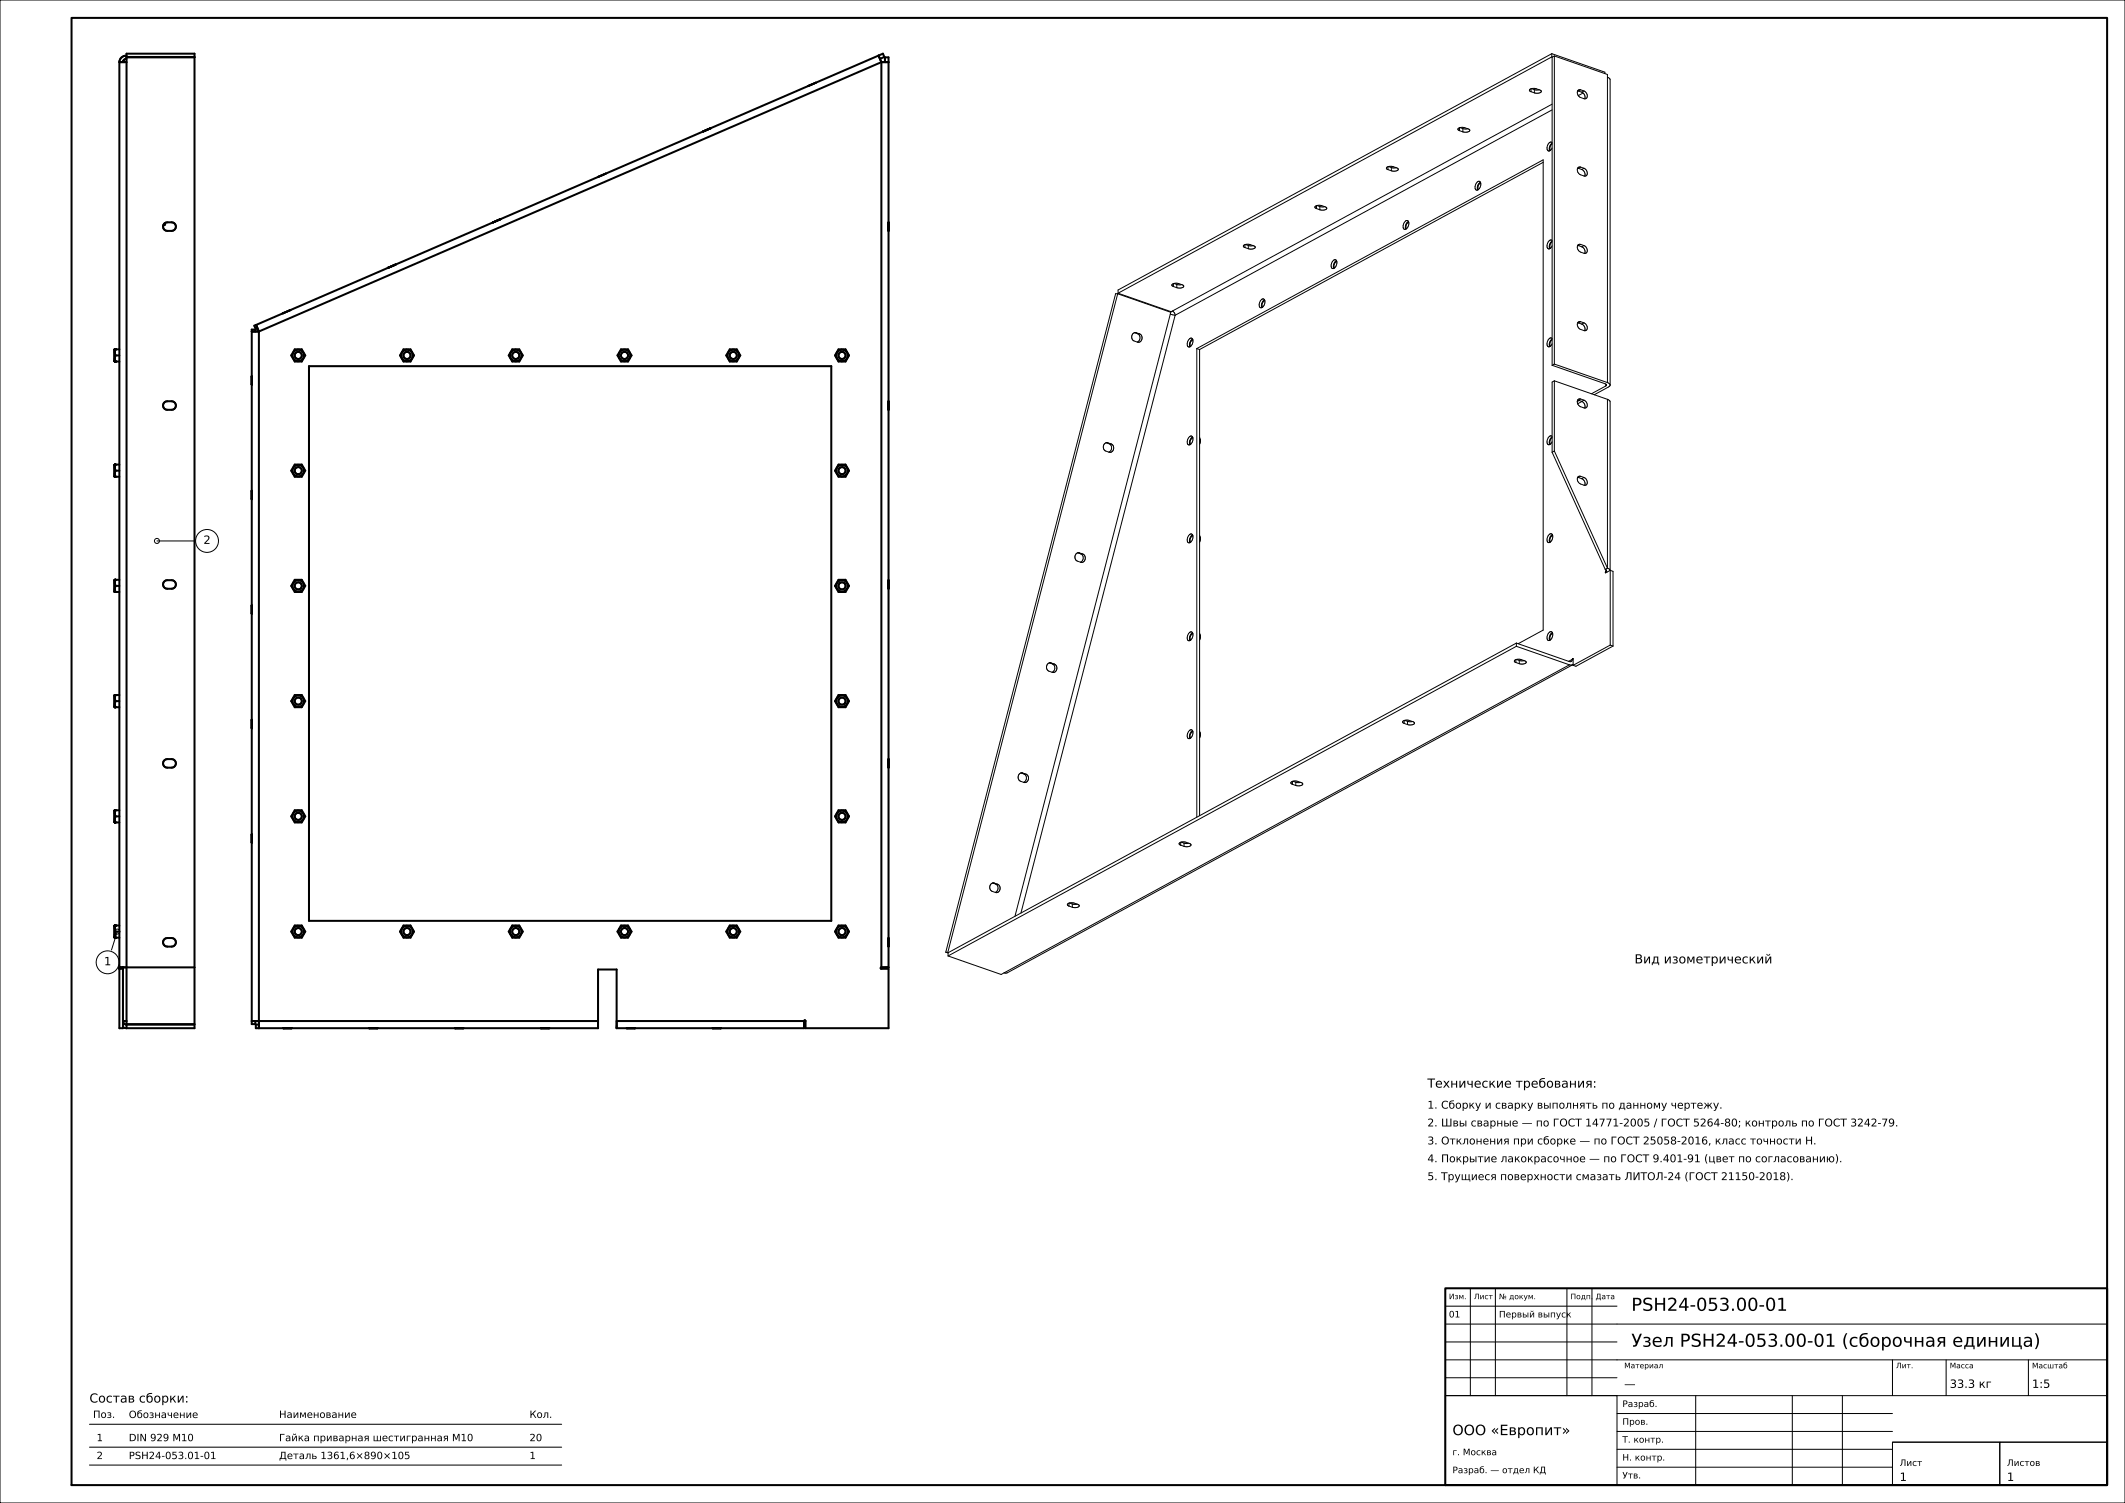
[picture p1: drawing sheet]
<svg xmlns="http://www.w3.org/2000/svg" width="594mm" height="420mm" viewBox="0 0 594 420" stroke-linecap="round" stroke-linejoin="round" font-family="sans-serif">
<g fill="none" stroke="#000" stroke-width=".28">
<path d="M0 0h594v420h-594zM433.8 15l.1 .9M433.8 15l-121.3 66v.9M433.8 15l14.8 5.2v.4M433.9 16v86.1M434.5 15.6l-122 66.3M434.5 15.6v86.1M434.5 15.6l14.8 5.2v86.1M408 36.5l-.4-.3a1.14 1.14 0 0 1 1.6-.6l1.6 .7a1.14 1.14 0 0 1-1.6 .6l-.3-.1M408 36.5l.9 .3M408 35.7v.8M408.1 35.7l.8 .2"/>
<path d="M408.9 35.9l1.4 .1M408.9 35.9v.9M428 25.6l-.5-.3a1.14 1.14 0 0 1 1.7-.6l1.6 .7a1.14 1.14 0 0 1-1.6 .6h-.3M428 25.6l.9 .4M428 24.8v.8M428.1 24.8l.8 .3M428.9 25.1h1.4M428.9 25.1v.9M433.9 39.9l-.2-.2a1.52 1.52 0 0 0-.9 2.5l.4-.1M433.9 30.7l-105.4 57.4M433.9 29.1l-106.2 57.8M441 25.4h.2"/>
<path d="M441.2 25.4l.9 .4M441.8 25.1a.95 .95 0 0 0-1 .7 .95 .95 0 0 0 .5 1.1l1.5 .7a.95 .95 0 0 0 1-.7 .95 .95 0 0 0-.5-1.1l-.5-.4M441.8 25.1l1 .3M441.8 25.1l-.6 .3M442.1 25.8a1.49 1.49 0 0 1 .9 1.8M442.5 26l-1.3 .7M442.8 25.4l-.7 .4M449.3 21.6l.6 .3 .2 .4v85.3M368 58.3l-.4-.3a1.14 1.14 0 0 1 1.6-.6l1.6 .7a1.14 1.14 0 0 1-1.6 .6l-.3-.1M368 58.3l.9 .3M368 57.5v.8M368.1 57.4l.8 .3"/>
<path d="M368.9 57.7l1.4 .1M368.9 57.7v.9M388 47.4l-.4-.3a1.14 1.14 0 0 1 1.6-.6l1.6 .7a1.14 1.14 0 0 1-1.6 .6l-.3-.1M388 47.4l.9 .3M388 46.6v.8M388.1 46.5l.8 .3M388.9 46.8l1.4 .1M388.9 46.8v.9M413.8 50.9a1.77 1.77 0 0 0-.7 2.2M413.8 50.9l-.2-.2a1.52 1.52 0 0 0-.9 2.4h.4M413.8 50.9l.1 .3M413.9 51.2a1.3 1.3 0 0 0-.6 1.8"/>
<path d="M413.9 51.2l-.2 1.2-.6 .7M431.4 45.4l-96.1 52.3M433.9 41.4l-.7 .7M433.9 40a1.8 1.8 0 0 0-.7 2.1M433.9 40.2l-.6 .9 .1 .9M441 47h.2M441.2 47l.9 .4M441.8 46.7a.95 .95 0 0 0-1 .7 .95 .95 0 0 0 .5 1.1l1.5 .7a.95 .95 0 0 0 1-.7 .95 .95 0 0 0-.5-1.1l-.5-.4M441.8 46.7l1 .3M441.8 46.7l-.6 .3M442.1 47.4a1.49 1.49 0 0 1 .9 1.8M442.8 47l-.7 .4"/>
<path d="M328 79.3v.8M328.1 79.2l.8 .3M328.9 79.5h1.4M328.9 79.5v.9M348 69.2l-.4-.3a1.14 1.14 0 0 1 1.6-.6l1.7 .7a1.14 1.14 0 0 1-1.7 .6l-.3-.1M348 69.2l.9 .3M348 68.4v.8M348.1 68.3l.8 .3M348.9 68.6h1.4M348.9 68.6v.9M372.7 72.8a.59 .59 0 0 1 .8-.2 .59 .59 0 0 1 .2 .8 1.35 1.35 0 0 1-1.4 1.6l-.2-.5a2.08 2.08 0 0 1 .6-1.7zM373.6 72.9a1.77 1.77 0 0 0-.8 2.1"/>
<path d="M373.7 73.1a1.3 1.3 0 0 0-.7 1.8M393.7 61.9a1.77 1.77 0 0 0-.7 2.2M393.7 61.9l-.3-.3a1.52 1.52 0 0 0-.8 2.5 1.53 1.53 0 0 0 1.2-2M393.7 61.9l.1 .2M393.8 62.1a1.3 1.3 0 0 0-.6 1.8M433.9 67.2l-.2-.1a1.52 1.52 0 0 0-.9 2.4l.6-.1 .5-.7M433.9 67.4a1.8 1.8 0 0 0-.7 2.1M433.9 67.6l-.6 .9 .1 .9M441 68.6h.2M441.2 68.6l.9 .4M441.8 68.3a.95 .95 0 0 0-1 .7 .95 .95 0 0 0 .5 1.1l1.5 .7a.95 .95 0 0 0 1-.7 .95 .95 0 0 0-.5-1.1l-.5-.4M441.8 68.3l1 .3"/>
<path d="M441.8 68.3l-.6 .3M442.1 69a1.49 1.49 0 0 1 .9 1.8M442.8 68.6l-.7 .4M312.4 82.1l-47.5 184M312.4 82.1l14.9 5.2-43.6 168.7M312.4 82.1h-.5l-47.5 184M312.5 81.9l14.9 5.2 .3-.2M317.1 93l.9 .3M317.2 92.9l.4 .1M317.6 93a1.21 1.21 0 0 0-1.2 .9 1.21 1.21 0 0 0 .6 1.4l1 .3a1.21 1.21 0 0 0 1.2-.9 1.21 1.21 0 0 0-.6-1.4M317.6 93l1 .3M318 93.3a1.28 1.28 0 0 1 .7 1.2 1.28 1.28 0 0 1-.8 1.1"/>
<path d="M318 93.3h.6M327.1 87.8l1.4 .3M327.7 86.9l.6 .5 .2 .7M328 80.1l-.4-.3a1.14 1.14 0 0 1 1.6-.6l1.7 .7a1.14 1.14 0 0 1-1.7 .6l-.3-.1M328 80.1l.9 .3M328.5 88.1l-43.1 167M333.4 94.8a1.77 1.77 0 0 0-.8 2.1M333.4 94.8a1.91 1.91 0 0 1-.8 2.1M333.4 94.8l-.3-.3a1.52 1.52 0 0 0-.9 2.5l.4-.1M333.4 95a1.3 1.3 0 0 0-.6 1.8M334.5 97.4l96.9-52.7v131.4l-7 3.8M334.5 97.4v131"/>
<path d="M334.5 97.4l.8 .3M335.3 97.7v130.2M353.5 83.8a1.77 1.77 0 0 0-.8 2.2M353.5 83.8a1.91 1.91 0 0 1-.7 2.2M353.5 83.8l-.3-.3a1.52 1.52 0 0 0-.8 2.5h.4M353.6 84a1.3 1.3 0 0 0-.7 1.8M433.9 96.1l-.7 .7M433.9 94.6l-.2-.2a1.52 1.52 0 0 0-.9 2.5l.4-.1M433.9 94.7a1.8 1.8 0 0 0-.7 2.2M433.9 95l-.6 .8 .1 .9M441 90.2h.2M441.2 90.2l.9 .4"/>
<path d="M441.8 89.9a.95 .95 0 0 0-1 .7 .95 .95 0 0 0 .5 1.1l1.5 .7a.95 .95 0 0 0 1-.7 .95 .95 0 0 0-.5-1.1l-.5-.4M441.8 89.9l1 .3M441.8 89.9l-.6 .3M442.1 90.6a1.49 1.49 0 0 1 .9 1.8M442.8 90.2l-.7 .4M433.9 102.1l14.8 5.2 .4 .3-.2 .3M434.5 101.7l-.6 .4M434.5 101.7l14.8 5.2M434.5 106.4l14.8 5.2M434.5 106.4l-.6 .4v19.6M434.5 106.4v19.6M441 111.8h.2"/>
<path d="M441.2 111.8l.9 .4M441.4 111.9l-.5 .3M441.8 111.5a.95 .95 0 0 0-1 .7 .95 .95 0 0 0 .5 1.1l1.5 .7a.95 .95 0 0 0 1-.7 .95 .95 0 0 0-.5-1.1l-.5-.4M441.8 111.5l1 .3M441.8 111.5l-.6 .3M442.1 112.2a1.49 1.49 0 0 1 .9 1.8M442.2 112.2l-1.2 .6M442.8 111.8l-.7 .4M448.9 107.9l-4 2.1M448.9 107.3v.6M449.3 106.9l.6 .3 .2 .4M449.3 111.6l.6 .3 .2 .4v47.1l-.8-.6"/>
<path d="M449.3 111.6v47.2M450.1 107.6l-.5 .5-4 2.2M309.2 123.7l.8 .3M309.3 123.7h.4M309.3 123.7a1.27 1.27 0 0 0-.9 1.1 1.27 1.27 0 0 0 .7 1.2l.9 .4a1.21 1.21 0 0 0 1.3-.9 1.21 1.21 0 0 0-.7-1.4M309.7 123.7l.9 .4M310 124a1.28 1.28 0 0 1 .7 1.2 1.28 1.28 0 0 1-.8 1.1M310 124l.6 .1M333.4 122.1a1.77 1.77 0 0 0-.8 2.2M333.4 122.1l-.3-.2a1.52 1.52 0 0 0-.9 2.4h.4M333.4 122.1v.3M333.4 122.3a1.3 1.3 0 0 0-.6 1.9"/>
<path d="M333.4 122.4l-.2 1.2-.6 .7M335.3 122.2l.2 .5M335.5 122.7l-.2 1.2M335.5 122.7v.1M335.5 122.8h.1M335.5 122.8l-.2 1.4M433.9 121.9l-.2-.1a1.52 1.52 0 0 0-.9 2.5l.6-.2 .5-.7M433.9 126.4l14.8 32.7M433.9 122.1a1.8 1.8 0 0 0-.7 2.1M433.9 122.3l-.6 .9 .1 .9M434.5 126l14.8 32.8M434.5 126l-.6 .4"/>
<path d="M441 133.4h.2M441.2 133.4l.9 .4M441.8 133.1a.95 .95 0 0 0-1 .7 .95 .95 0 0 0 .5 1.1l1.5 .7a.95 .95 0 0 0 1-.7 .95 .95 0 0 0-.5-1.1l-.5-.4M441.8 133.1l1 .3M441.8 133.1l-.6 .3M442.1 133.8a1.49 1.49 0 0 1 .9 1.8M442.8 133.4l-.7 .4M43.9 151.2h10.4M301.3 154.5l.8 .3M301.3 154.5h.4M301.4 154.5a1.27 1.27 0 0 0-.9 1.1 1.27 1.27 0 0 0 .7 1.2l.9 .3a1.21 1.21 0 0 0 1.3-.9 1.21 1.21 0 0 0-.7-1.4M301.4 154.5h.3"/>
<path d="M301.7 154.5l1 .3M302.1 154.8a1.28 1.28 0 0 1 .7 1.2 1.28 1.28 0 0 1-.8 1.1M302.1 154.8h.6M333.4 149.5a1.77 1.77 0 0 0-.8 2.1M333.4 149.5a1.91 1.91 0 0 1-.8 2.1M333.4 149.5l-.3-.3a1.52 1.52 0 0 0-.9 2.5l.4-.1M333.4 149.7a1.3 1.3 0 0 0-.6 1.8M335.3 149.6l.2 .5M335.5 150.1l-.2 1.2M335.5 150.1v.1M335.5 150.2l-.2 1.3M433.4 151.4l-.2 .2"/>
<path d="M433.9 149.4a1.77 1.77 0 0 0-.7 2.2M433.9 149.4v1.2l-.5 .8M433.9 149.4l-.2-.2a1.52 1.52 0 0 0-.9 2.4h.4M434 149.6a1.3 1.3 0 0 0-.6 1.9M448.7 159.1l.4 .3-.2 .3M448.9 159.2v.5M448.9 159.7l.4 .1M449.3 158.8l-.6 .3M450.1 159.4l-1.3 .7 .1-.4M450.1 159.4v20.9M450.1 159.4l.8 .3v20.8M333.4 176.9a1.77 1.77 0 0 0-.8 2.1"/>
<path d="M333.4 176.9l-.3-.3a1.52 1.52 0 0 0-.9 2.4 1.53 1.53 0 0 0 1.2-1.9M333.4 176.9v.2M333.4 177.1a1.3 1.3 0 0 0-.6 1.8M335.3 176.9l.2 .5M335.5 177.4l-.2 1.3M335.5 177.4v.1M335.5 177.5h.1M335.5 177.5l-.2 1.4M423.9 179.7v.9M423.9 179.7l14.8 5.2 .6-.1 .2-.5M423.9 179.7l-158.9 86.5v.9M433.9 176.8a1.77 1.77 0 0 0-.7 2.1"/>
<path d="M433.9 176.8l-.2-.3a1.52 1.52 0 0 0-.9 2.5l.4-.1M433.9 176.8l.1 .2M434 177a1.3 1.3 0 0 0-.6 1.8M434 177l-.2 1.3-.6 .6M293.3 185.2l.9 .3M293.4 185.2l.4 .1M293.8 185.3a1.21 1.21 0 0 0-1.3 .9 1.21 1.21 0 0 0 .7 1.4l1 .3a1.21 1.21 0 0 0 1.2-.9 1.21 1.21 0 0 0-.7-1.4M293.8 185.3l.9 .3M294.2 185.5a1.28 1.28 0 0 1 .7 1.2 1.28 1.28 0 0 1-.8 1.2M294.2 185.5l.5 .1M423.7 185.1l-.4-.3a1.14 1.14 0 0 1 1.7-.6l1.6 .7a1.14 1.14 0 0 1-1.6 .6h-.3M423.7 185.1l1 .4"/>
<path d="M423.7 184.3v.8M423.9 180.6l14.8 5.2M423.9 180.6l-158.9 86.5M423.9 184.3l.8 .3M424.7 184.6h1.4M424.7 184.6v.9M438.7 185.8l-158 86.1M439.5 184.3l.2-.3v1.9M439.5 184.3l-1 .5M439.5 184.3h.2M439.7 185.7l-1 .1M439.7 185.7l-158.1 86.1-.9 .1"/>
<path d="M439.7 185.7h.1M450.1 180.3l-10.4 5.6M450.1 180.3l.8 .2M450.9 180.5l-10.4 5.7-.8-.3M285.4 216l.8 .3M285.5 216h.4M285.5 216a1.27 1.27 0 0 0-.9 1.1 1.27 1.27 0 0 0 .7 1.2l.9 .3a1.21 1.21 0 0 0 1.3-.9 1.21 1.21 0 0 0-.7-1.4M285.9 216l.9 .3M286.2 216.3a1.28 1.28 0 0 1 .7 1.2 1.28 1.28 0 0 1-.8 1.1M286.2 216.3h.6M333.4 204.2a1.77 1.77 0 0 0-.8 2.2M333.4 204.2a1.91 1.91 0 0 1-.8 2.2"/>
<path d="M333.4 204.2l-.3-.3a1.52 1.52 0 0 0-.9 2.5h.4M333.4 204.4a1.3 1.3 0 0 0-.6 1.8M335.3 204.3l.2 .5M335.5 204.8l-.2 1.2M335.5 204.8v.1M335.5 204.9h.1M335.5 204.9l-.2 1.4M361.3 219.2l-.4-.3a1.14 1.14 0 0 1 1.6-.6l1.6 .7a1.14 1.14 0 0 1-1.6 .6l-.3-.1M361.3 219.2l.9 .3M361.3 218.4v.8M361.4 218.3l.8 .3M362.2 218.6h1.4"/>
<path d="M362.2 218.6v.9M392.5 202.2l-.4-.3a1.14 1.14 0 0 1 1.6-.6l1.7 .7a1.14 1.14 0 0 1-1.7 .6l-.3-.1M392.5 202.2l.9 .3M392.5 201.3v.9M392.6 201.3l.8 .3M393.4 201.6h1.4M393.4 201.6v.9M330 236.2l-.4-.3a1.14 1.14 0 0 1 1.7-.6l1.6 .7a1.14 1.14 0 0 1-1.6 .6l-.3-.1M330 236.2l1 .3M330 235.4v.8M330.2 235.3l.8 .3M331 235.6h1.3"/>
<path d="M331 235.6v.9M277.5 246.8l.8 .2M277.5 246.7l.4 .1M277.9 246.8a1.21 1.21 0 0 0-1.2 .9 1.21 1.21 0 0 0 .6 1.4l1 .3a1.21 1.21 0 0 0 1.2-.9 1.21 1.21 0 0 0-.6-1.4M277.9 246.8l1 .3M278.3 247a1.28 1.28 0 0 1 .7 1.2 1.28 1.28 0 0 1-.8 1.2M278.3 247l.6 .1M298.8 253.2l-.4-.3a1.14 1.14 0 0 1 1.6-.6l1.7 .7a1.14 1.14 0 0 1-1.7 .6l-.3-.1M298.8 253.2l.9 .3M298.8 252.4v.8M298.9 252.3l.8 .3M299.7 252.6l1.4 .1"/>
<path d="M299.7 252.6v.9M32.8 260.3l-1.6 5.2M264.4 266.1l.6 .2M264.4 266.1h.5M264.9 266.1l.2 .1M265 267.1l14.8 5.2 .9-.4M411 360v30M418 360v30M438 360v30M445 360v30M404 380h185M404 375h48"/>
<path d="M404 370h185M404 365h48M529 380v10M544 380v10M567 380v10M25 398h132M404 390h48v25h-48zM404 390h185M404 385h48M452 400h77M452 395h77M474 390v25"/>
<path d="M501 390v25M515 390v25M25 404.4h132M25 409.4h132M452 410h77M452 405h77M529 403h30v12h-30zM529 403h60M559 403h30v12h-30z"/>
<circle cx="43.9" cy="151.2" r=".7"/>
<circle cx="57.9" cy="151.2" r="3.2"/>
<circle cx="30.1" cy="268.9" r="3.2"/>
<circle cx="32.8" cy="260.3" r=".7"/>
</g>
<g fill="none" stroke="#000" stroke-width=".56">
<path d="M20 5h569v410h-569zM33.4 17.4v269.9h1v-17M33.4 17.4h2M35.4 15h19v271.2h-19zM35.4 16h19M35.4 15.5a1.92 1.92 0 0 0-2 1.9M35.4 15.9h19M35.4 16.4a.96 .96 0 0 0-1 1M245.6 15.5l-174 75.3M245.6 15.5l1.2-.5 .4 .9-1.2 .5M245.6 15.5l.8 1.9M246.4 17.4h2"/>
<path d="M246.4 17.4v252.9M246.4 17.4l-174 75.2M247.4 17.4v-1.4h1v254.3h-2M228.1 23.1l-2.2 1M46 62.4l.1 .3-.5 .3M46.1 62.4l.7-.3h1.2a1.2 1.2 0 0 1 1.2 1.2 1.2 1.2 0 0 1-1.2 1.2h-1.2a1.2 1.2 0 0 1-1.2-.8 1.2 1.2 0 0 1 .5-1.3zM110.6 73.9l-2.2 1M140 61.2l-2.2 1M32.3 97.6a1.51 1.51 0 0 0 0 1.7M32.3 99.3a1.51 1.51 0 0 0 0 1.7M32.3 99.3h1.1M33.4 97.6l-1.4 .1v3.2l1.4 .1"/>
<path d="M70.4 92.6h2M71.4 92.6v-.5h-1v194.1h1v-.9M71.6 90.8l-.5 .2 .4 .9 .5-.2M71.6 90.8l.8 1.8M72.4 92.6v194.7M81.2 86.6l-2.2 1M82.4 97.6h2l.9 1.7-.9 1.7h-2l-1-1.7zM112.8 97.6h2l.9 1.7-.9 1.7h-2l-1-1.7zM143.2 97.6h2l.9 1.7-.9 1.7h-2l-1-1.7zM173.6 97.6h2l.9 1.7-.9 1.7h-2l-1-1.7zM204 97.6h2l.9 1.7-.9 1.7h-2l-1-1.7zM234.4 97.6h2l.9 1.7-.9 1.7h-2l-1-1.7z"/>
<path d="M45.8 112.6l.6-.4 1.6-.1a1.2 1.2 0 0 1 1.2 1.2 1.2 1.2 0 0 1-1.2 1.2h-1.2a1.2 1.2 0 0 1-1-1.9zM86.4 102.3h146v155h-146zM32.3 129.8a1.51 1.51 0 0 0 0 1.7M32.3 131.5a1.51 1.51 0 0 0 0 1.7M32.3 131.5h1.1M33.4 129.8l-1.4 .1v3.2l1.4 .1M82.4 129.8h2l.9 1.7-.9 1.7h-2l-1-1.7zM234.4 129.8h2l.9 1.7-.9 1.7h-2l-1-1.7zM32.3 162a1.51 1.51 0 0 0 0 1.7M32.3 163.7a1.51 1.51 0 0 0 0 1.7M32.3 163.7h1.1M33.4 162l-1.4 .1v3.2l1.4 .1"/>
<path d="M45.8 162.6l.6-.4 1.6-.1a1.2 1.2 0 0 1 1.2 1.2 1.2 1.2 0 0 1-1.2 1.2h-1.2a1.2 1.2 0 0 1-1-1.9zM82.4 162h2l.9 1.7-.9 1.7h-2l-1-1.7zM234.4 162h2l.9 1.7-.9 1.7h-2l-1-1.7zM32.3 194.2a1.51 1.51 0 0 0 0 1.7M32.3 195.9a1.51 1.51 0 0 0 0 1.7M32.3 195.9h1.1M33.4 194.2l-1.4 .1v3.2l1.4 .1M82.4 194.2h2l.9 1.7-.9 1.7h-2l-1-1.7zM234.4 194.2h2l.9 1.7-.9 1.7h-2l-1-1.7zM46.1 212.4l.7-.3h1.2a1.2 1.2 0 0 1 1.2 1.2 1.2 1.2 0 0 1-1.2 1.2h-1.2a1.2 1.2 0 0 1-1.2-.8 1.2 1.2 0 0 1 .5-1.3zM32.3 226.4a1.51 1.51 0 0 0 0 1.7M32.3 228.1a1.51 1.51 0 0 0 0 1.7"/>
<path d="M32.3 228.1h1.1M33.4 226.4l-1.4 .1v3.2l1.4 .1M82.4 226.4h2l.9 1.7-.9 1.7h-2l-1-1.7zM234.4 226.4h2l.9 1.7-.9 1.7h-2l-1-1.7zM32.3 258.6a1.51 1.51 0 0 0 0 1.7M33.4 258.6l-1.4 .1v3.2l1.4 .1M82.4 258.6h2l.9 1.7-.9 1.7h-2l-1-1.7zM112.8 258.6h2l.9 1.7-.9 1.7h-2l-1-1.7zM143.2 258.6h2l.9 1.7-.9 1.7h-2l-1-1.7zM173.6 258.6h2l.9 1.7-.9 1.7h-2l-1-1.7zM204 258.6h2l.9 1.7-.9 1.7h-2l-1-1.7zM234.4 258.6h2l.9 1.7-.9 1.7h-2l-1-1.7z"/>
<path d="M32.3 260.3a1.51 1.51 0 0 0 0 1.7M32.3 260.3h1.1M33.4 270.3h21M33.4 270.7h1M45.8 262.6l.6-.4 1.6-.1a1.2 1.2 0 0 1 1.2 1.2 1.2 1.2 0 0 1-1.2 1.2h-1.2a1.2 1.2 0 0 1-1-1.9zM246.4 270.3l-.2 .2 .2 .2h2v16.6h-23.2v-2l-.2-.2-.2 .2M34.4 287.1l1 .2M35.4 286.3h19v1h-19M35.4 286.3v1M35.4 285.3h-1l.2 .6 .8 .4M70.4 285.3h96.8M172.4 285.3h52.4"/>
<path d="M224.8 285.3v2h-52.4v-16.4h-5.2v16.4h-95.7v-1h.9M404 360h185v55h-185z"/>
<circle cx="83.4" cy="99.3" r="1"/>
<circle cx="83.4" cy="99.3" r="1.62"/>
<circle cx="113.8" cy="99.3" r="1.62"/>
<circle cx="113.8" cy="99.3" r="1"/>
<circle cx="144.2" cy="99.3" r="1"/>
<circle cx="144.2" cy="99.3" r="1.62"/>
<circle cx="174.6" cy="99.3" r="1.62"/>
<circle cx="174.6" cy="99.3" r="1"/>
<circle cx="205" cy="99.3" r="1"/>
<circle cx="205" cy="99.3" r="1.62"/>
<circle cx="235.4" cy="99.3" r="1"/>
<circle cx="235.4" cy="99.3" r="1.62"/>
<circle cx="83.4" cy="131.5" r="1"/>
<circle cx="83.4" cy="131.5" r="1.62"/>
<circle cx="235.4" cy="131.5" r="1"/>
<circle cx="235.4" cy="131.5" r="1.62"/>
<circle cx="83.4" cy="163.7" r="1.62"/>
<circle cx="83.4" cy="163.7" r="1"/>
<circle cx="235.4" cy="163.7" r="1"/>
<circle cx="235.4" cy="163.7" r="1.62"/>
<circle cx="83.4" cy="195.9" r="1"/>
<circle cx="83.4" cy="195.9" r="1.62"/>
<circle cx="235.4" cy="195.9" r="1"/>
<circle cx="235.4" cy="195.9" r="1.62"/>
<circle cx="83.4" cy="228.1" r="1"/>
<circle cx="83.4" cy="228.1" r="1.62"/>
<circle cx="235.4" cy="228.1" r="1"/>
<circle cx="235.4" cy="228.1" r="1.62"/>
<circle cx="83.4" cy="260.3" r="1.62"/>
<circle cx="83.4" cy="260.3" r="1"/>
<circle cx="113.8" cy="260.3" r="1.62"/>
<circle cx="113.8" cy="260.3" r="1"/>
<circle cx="144.2" cy="260.3" r="1"/>
<circle cx="144.2" cy="260.3" r="1.62"/>
<circle cx="174.6" cy="260.3" r="1.62"/>
<circle cx="174.6" cy="260.3" r="1"/>
<circle cx="205" cy="260.3" r="1"/>
<circle cx="205" cy="260.3" r="1.62"/>
<circle cx="235.4" cy="260.3" r="1.62"/>
<circle cx="235.4" cy="260.3" r="1"/>
</g>
<g font-size="5">
<text x="456" y="366.3">PSH24-053.00-01</text>
<text x="456" y="376.3">Узел PSH24-053.00-01 (сборочная единица)</text>
</g>
<text font-size="4" x="406" y="401">ООО «Европит»</text>
<g font-size="3.5">
<text x="456.9" y="269.2">Вид изометрический</text>
<text x="399" y="303.9">Технические требования:</text>
<text x="25" y="391.9">Состав сборки:</text>
</g>
<g font-size="3.2">
<text x="56.9" y="152">2</text>
<text x="29.1" y="269.7">1</text>
<text x="454" y="387.8">—</text>
<text x="545" y="387.8">33.3 кг</text>
<text x="568" y="387.8">1:5</text>
<text x="531" y="413.8">1</text>
<text x="561" y="413.8">1</text>
</g>
<g font-size="3">
<text x="399" y="309.8">1. Сборку и сварку выполнять по данному чертежу.</text>
<text x="399" y="314.8">2. Швы сварные — по ГОСТ 14771-2005 / ГОСТ 5264-80; контроль по ГОСТ 3242-79.</text>
<text x="399" y="319.8">3. Отклонения при сборке — по ГОСТ 25058-2016, класс точности Н.</text>
<text x="399" y="324.8">4. Покрытие лакокрасочное — по ГОСТ 9.401-91 (цвет по согласованию).</text>
<text x="399" y="329.8">5. Трущиеся поверхности смазать ЛИТОЛ-24 (ГОСТ 21150-2018).</text>
</g>
<g font-size="2.8">
<text x="26" y="396.2">Поз.</text>
<text x="36" y="396.3">Обозначение</text>
<text x="78" y="396.2">Наименование</text>
<text x="148" y="396.2">Кол.</text>
<text x="27" y="402.7">1</text>
<text x="27" y="407.7">2</text>
<text x="36" y="402.7">DIN 929 M10</text>
<text x="36" y="407.7">PSH24-053.01-01</text>
<text x="78" y="402.7">Гайка приварная шестигранная М10</text>
<text x="78" y="407.7">Деталь 1361,6×890×105</text>
<text x="148" y="402.7">20</text>
<text x="148" y="407.7">1</text>
</g>
<g font-size="2.5">
<text x="405" y="368.1">01</text>
<text x="419" y="368.1">Первый выпуск</text>
<text x="453.5" y="393.2">Разраб.</text>
<text x="453.5" y="398.1">Пров.</text>
<text x="406" y="406.6">г. Москва</text>
<text x="453.5" y="403.1">Т. контр.</text>
<text x="406" y="411.7">Разраб. — отдел КД</text>
<text x="453.5" y="408.1">Н. контр.</text>
<text x="453.5" y="413.1">Утв.</text>
<text x="531" y="409.6">Лист</text>
<text x="561" y="409.6">Листов</text>
</g>
<g font-size="2.1">
<text x="405" y="363">Изм.</text>
<text x="412" y="363">Лист</text>
<text x="419" y="363">№ докум.</text>
<text x="439" y="363">Подп.</text>
<text x="446" y="363">Дата</text>
<text x="454" y="382.3">Материал</text>
<text x="530" y="382.3">Лит.</text>
<text x="545" y="382.3">Масса</text>
<text x="568" y="382.4">Масштаб</text>
</g>
</svg>
